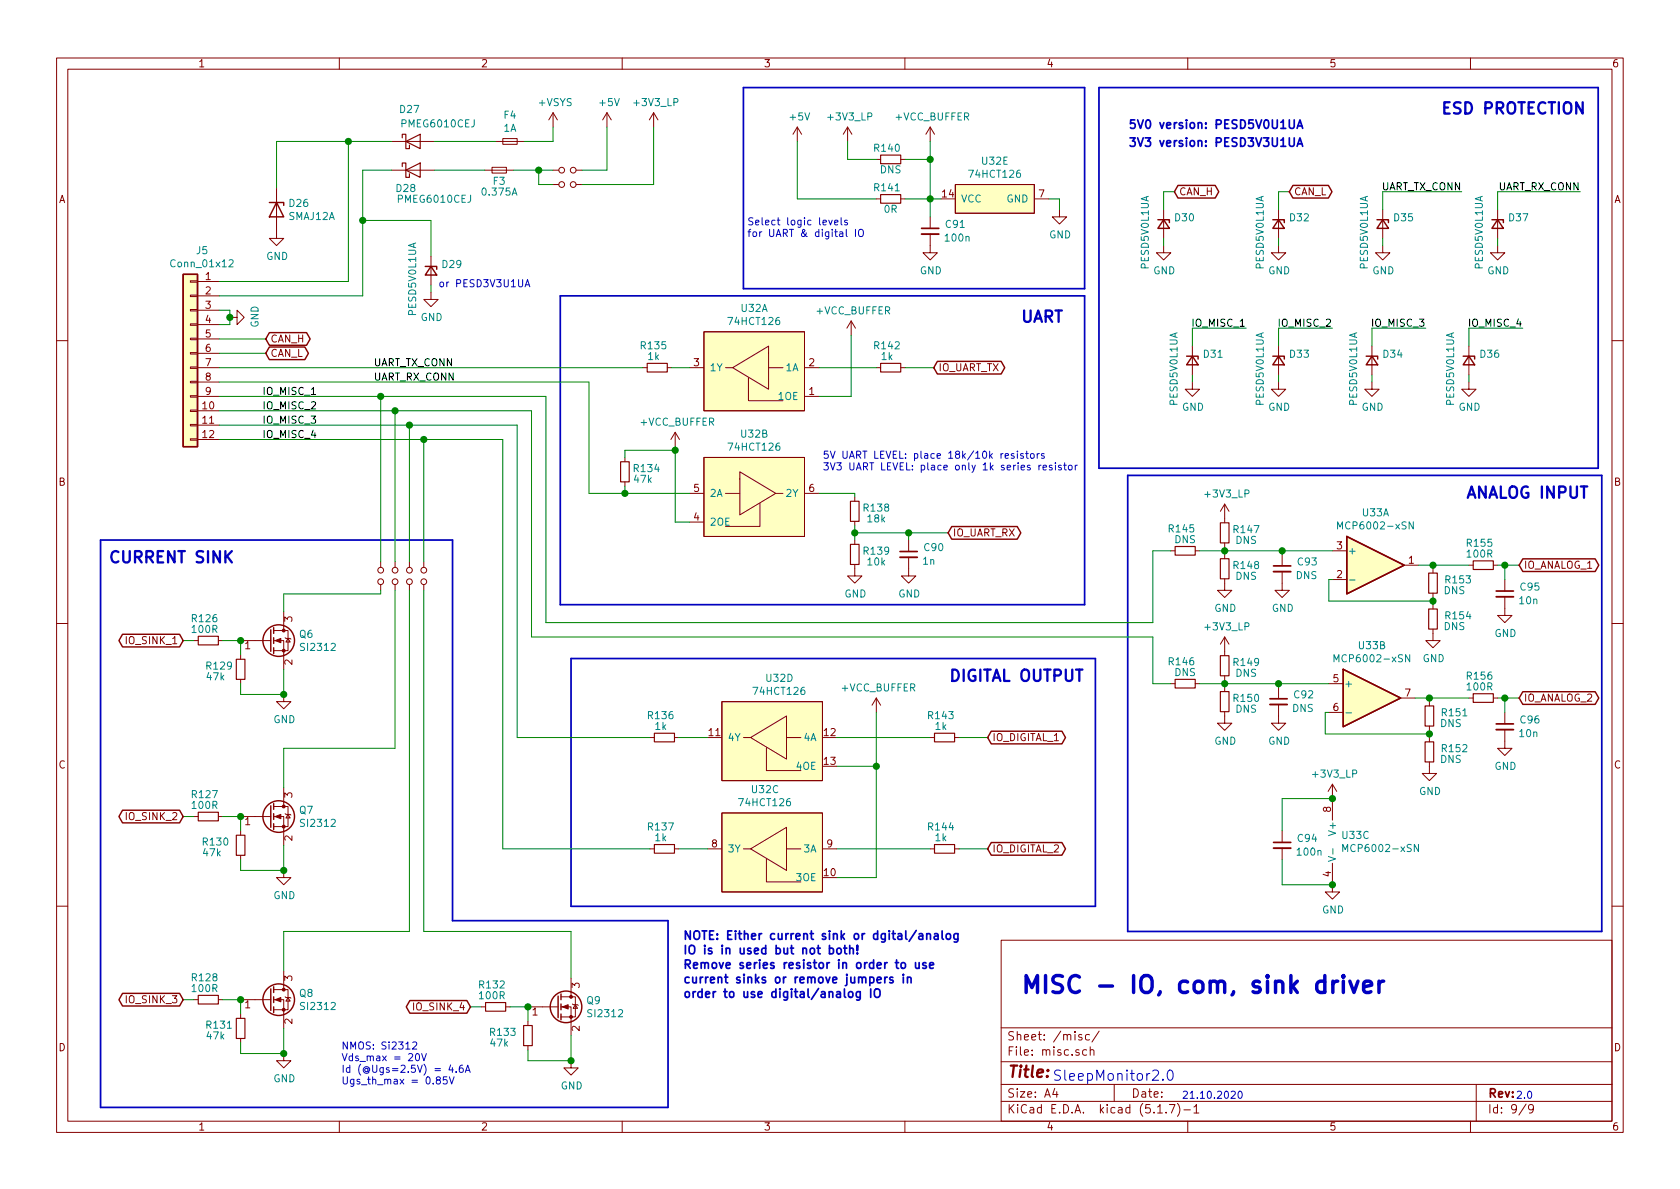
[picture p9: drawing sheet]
<svg xmlns="http://www.w3.org/2000/svg" width="297mm" height="210mm" viewBox="0 0 297 210" stroke-linecap="round" stroke-linejoin="round" font-family="sans-serif">
<g fill="none" stroke="#840000" stroke-width=".18">
<path d="M10 10.3h277v189.9h-277zM12 12.2h273v186.1h-273zM60 10.3v1.9M97.8 19.9l-.8 1.3M97.8 19.9v2.6M97.8 19.9l.8 1.3M107.3 19.9l-.7 1.3M107.3 19.9v2.6M107.3 19.9l.8 1.3M110 10.3v1.9M115.6 19.9l-.8 1.3M115.6 19.9v2.6"/>
<path d="M115.6 19.9l.7 1.3M160 10.3v1.9M210 10.3v1.9M260 10.3v1.9M48.9 33.3v8.9h1.3l-1.3 1.2-1.3-1.2h1.3M69.2 30.1h7.6M69.2 25h7.6M85.7 30.1h5.1M87 29.6h2.5v1h-2.5zM87.6 25h5.1M88.9 24.5h2.5v1h-2.5zM97.8 30.1h1"/>
<path d="M97.8 32.6h1M101.9 30.1h1M101.9 32.6h1M141 22.5l-.8 1.2M141 22.5v2.5M141 22.5l.7 1.2M149.9 22.5l-.8 1.2M149.9 22.5v2.5M149.9 22.5l.7 1.2M154.9 35.2h.8M154.9 28.2h.8M159.3 35.2h.7"/>
<path d="M159.3 28.2h.7M164.5 22.5l-.8 1.2M164.5 22.5v2.5M164.5 38.3v2.1M164.5 22.5l.7 1.2M168.9 32.6h14v5.1h-14zM182.9 35.2h2.5M187.3 37.1v1.2h1.3l-1.3 1.3-1.2-1.3h1.2M205.7 37.1v5.1M226.1 37.1v5.1M244.5 37.1v5.1M264.8 37.1v5.1"/>
<path d="M33.7 59.8h1.2v.3h-1.2zM33.7 57.3h1.2v.2h-1.2zM33.7 54.7h1.2v.3h-1.2zM33.7 52.2h1.2v.2h-1.2zM33.7 49.7h1.2v.2h-1.2zM34.9 49.8h3.8M34.9 52.3h3.8M34.9 54.9h3.8M34.9 57.4h3.8M34.9 59.9h3.8M40.6 56.1h1.3v-1.2l1.3 1.2-1.3 1.3v-1.3M76.2 51.7v1.3h1.3l-1.3 1.2-1.3-1.2h1.3"/>
<path d="M76.2 45.3v5.1M124.5 58.7h17.7v13.9h-17.7zM150.5 56.8l-.8 1.2M150.5 56.8v2.5M150.5 56.8l.8 1.2M164.5 41.4v3.3h1.2l-1.2 1.3-1.3-1.3h1.3M205.7 43.4v1.3h1.3l-1.3 1.3-1.2-1.3h1.2M226.1 43.4v1.3h1.2l-1.2 1.3-1.3-1.3h1.3M244.5 43.4v1.3h1.2l-1.2 1.3-1.3-1.3h1.3M264.8 43.4v1.3h1.3l-1.3 1.3-1.3-1.3h1.3M10 60.2h2M33.7 67.4h1.2v.3h-1.2z"/>
<path d="M33.7 70h1.2v.2h-1.2zM33.7 72.5h1.2v.3h-1.2zM33.7 75.1h1.2v.2h-1.2zM33.7 77.6h1.2v.2h-1.2zM33.7 64.9h1.2v.2h-1.2zM33.7 62.4h1.2v.2h-1.2zM34.9 65h3.8M34.9 70.1h3.8M34.9 72.6h3.8M34.9 75.2h3.8M34.9 77.7h3.8M34.9 62.5h3.8"/>
<path d="M34.9 67.6h3.8M113.7 65h.7M118 65h.7M119.4 76.4l-.8 1.3M119.4 76.4v2.6M119.4 76.4l.7 1.3M121.9 65h2.5M128.3 65h1.2M129.5 65l6.4-3.8v7.6zM132.3 66.8v4.1h6.1M135.9 65h2.5M142.3 65h2.5"/>
<path d="M142.3 70.1h2.5M154.9 65h.8M159.3 65h.7M210.8 67.6v1.2h1.3l-1.3 1.3-1.3-1.3h1.3M210.8 61.2v5.1M226.1 67.6v1.2h1.2l-1.2 1.3-1.3-1.3h1.3M226.1 61.2v5.1M242.6 67.6v1.2h1.2l-1.2 1.3-1.3-1.3h1.3M242.6 61.2v5.1M259.7 67.6v1.2h1.3l-1.3 1.3-1.3-1.3h1.3M259.7 61.2v5.1M285 60.2h2"/>
<path d="M67.3 99.3v1M69.8 99.3v1M72.4 99.3v1M74.9 99.3v1M110.5 80.9v.8M110.5 85.2v.8M121.9 87.2h2.5M121.9 92.3h2.5M124.5 80.9h17.7v14h-17.7zM128.3 87.2h2.5M130.8 83.4l6.4 3.8-6.4 3.9zM134.4 89v4.1h-6.1"/>
<path d="M137.2 87.2h1.2M142.3 87.2h2.5M151.1 99.8v2h1.3l-1.3 1.3-1.2-1.3h1.2M151.1 87.9v.7M151.1 92.2v.8M151.1 95.5v.8M160.7 98.5v3.3h1.2l-1.2 1.3-1.3-1.3h1.3M160.7 95.5v2M207 97.4h.8M211.3 97.4h.8M216.5 89.1v3.4M216.5 96v.8"/>
<path d="M216.5 98v.8M216.5 89.1l-.7 1.3M216.5 89.1l.8 1.3M226.7 98v2.1M235.6 97.4h2.5M248.3 99.9h2.5M259.7 99.9h.8M264 99.9h.8M10 110.3h2M34.3 113.3h.8M38.6 113.3h.8M42.5 113.3h5.4"/>
<path d="M42.5 115.8v.8M48.4 113.3h1.8v5.1M48.4 111.5h2.5v3.6h-2.5M50.2 108.2v3.3M50.4 112.8l.1 .1h.8l.1 .1M50.9 112.9l.4 .6h-.8zM67.3 103.4v1M69.8 103.4v1M72.4 103.4v1M74.9 103.4v1M216.5 102.4v2h1.3l-1.3 1.3-1.2-1.3h1.2M216.5 112.6v3.3"/>
<path d="M216.5 119.5v.8M216.5 112.6l-.7 1.3M216.5 112.6l.8 1.3M226.7 101.1v3.3h1.3l-1.3 1.3-1.3-1.3h1.3M235.6 102.5h2.5M253.4 111.2v2.1h1.2l-1.2 1.2-1.3-1.2h1.3M253.4 100.6v.7M253.4 104.9v.8M253.4 106.9v.8M266.1 105.5v3.3h1.2l-1.2 1.3-1.3-1.3h1.3M266.1 102.5v2M285 110.3h2"/>
<path d="M42.5 120.1v.8M50.2 122.8v1.3h1.2l-1.2 1.2-1.3-1.2h1.3M50.2 139.3v3.3M114.9 130.4h.8M119.3 130.4h.7M127.6 124.1h17.8v13.9h-17.8zM131.4 130.4h1.3M132.7 130.4l6.4-3.8v7.6zM135.5 132.2v4.1h6.1M139.1 130.4h2.5M154.9 123.4l-.7 1.3M154.9 123.4v2.6"/>
<path d="M154.9 123.4l.8 1.3M164.5 130.4h.7M168.8 130.4h.7M207 120.9h.8M211.3 120.9h.8M216.5 125.9v2h1.3l-1.3 1.3-1.2-1.3h1.2M216.5 121.5v.8M226.1 124.6v3.3h1.2l-1.2 1.3-1.3-1.3h1.3M226.1 121.5v2.1M234.9 120.9h2.6M234.9 126h2.6M235.6 138.7l-.8 1.2"/>
<path d="M235.6 138.7v6.3M235.6 138.7l.7 1.2M247.6 123.4h2.6M252.7 134.7v2.1h1.3l-1.3 1.2-1.2-1.2h1.2M252.7 124.1v.7M252.7 128.4v.8M252.7 130.4v.8M259.7 123.4h.8M264 123.4h.8M266.1 129v3.3h1.2l-1.2 1.3-1.3-1.3h1.3M266.1 126v2M34.3 144.4h.8"/>
<path d="M38.6 144.4h.8M42.5 146.9v.8M42.5 151.3v.7M42.5 144.4h5.4M48.4 144.4h1.8v5.1M48.4 142.6h2.5v3.6h-2.5M50.2 153.9v1.3h1.2l-1.2 1.3-1.3-1.3h1.3M50.4 143.9l.1 .1h.8l.1 .1M50.9 144l.4 .6h-.8zM114.9 150.1h.8M119.3 150.1h.7M125.1 150.1h2.5"/>
<path d="M127.6 143.8h17.8v13.9h-17.8zM131.4 150.1h1.3M132.7 150.1l6.4-3.8v7.6zM135.5 151.9v4.1h6.1M139.1 150.1h2.5M145.5 150.1h2.5M164.5 150.1h.7M168.8 150.1h.7M226.7 146.9v2.1M226.7 150v2M235.6 152.6v5.1h1.3l-1.3 1.3-1.3-1.3h1.3M10 160.2h2"/>
<path d="M34.3 176.8h.8M38.6 176.8h.8M42.5 179.3v.8M42.5 176.8h5.4M48.4 176.8h1.8v5.1M48.4 175h2.5v3.6h-2.5M50.2 171.7v3.3M50.4 176.3l.1 .1h.8l.1 .1M50.9 176.4l.4 .6h-.8zM85.1 178h.8M89.4 178h.8M93.3 178h5.4"/>
<path d="M99.2 178h1.8v5.1M99.2 176.3h2.5v3.5h-2.5M101 173v3.3M101.2 177.5l.1 .2h.8l.1 .1M101.7 177.7l.4 .6h-.8zM177 166.3h108v32h-108zM285 160.2h2M42.5 183.6v.8M50.2 186.3v1.3h1.2l-1.2 1.2-1.3-1.2h1.3M60 198.3v1.9M93.3 180.6v.8M93.3 184.9v.8"/>
<path d="M101 187.6v1.2h1.2l-1.2 1.3-1.3-1.3h1.3M110 198.3v1.9M160 198.3v1.9M177 194.8h108M177 191.8h108M177 187.8h108M177 181.8h108M186.5 192.5l-.4 1h1M186.8 193v1M191.3 183l-.4-.1-.2 .2 .1 .3 .5 .1v.3h-.6M192.1 185.7l-.4-.1-.3 .3 .1 .6 .2 .1 .4-.1M192.6 183l-.4-.1-.3 .3 .1 .6 .2 .1 .4-.1"/>
<path d="M192.8 185.7a.37 .37 0 0 1 .6 .1v.8M192.8 185.1v1.5M194.3 182.3l-1.2 2M197 191.8v3M204.7 196.8h.8M206.2 196.7v.1M206.8 195.3h.9l-.6 1.5M208.2 195.1a1.71 1.71 0 0 1 0 2.3M209.3 196.3h1.2M210 198.3v1.9M211.1 195.8l.4-.5v1.5M211.1 196.8h.9"/>
<path d="M260 198.3v1.9M261 191.8v6.5M269.8 195.2l-1.2 2M271.1 196l-.3 .3-.4-.1-.1-.2v-.4l.1-.2 .4-.1 .2 .2a1.19 1.19 0 0 1-.2 1.2l-.4 .1"/>
<circle cx="99.3" cy="32.6" r=".51"/>
<circle cx="99.3" cy="30.1" r=".51"/>
<circle cx="101.3" cy="32.6" r=".51"/>
<circle cx="101.3" cy="30.1" r=".51"/>
<circle cx="67.3" cy="100.8" r=".51"/>
<circle cx="67.3" cy="102.9" r=".51"/>
<circle cx="69.9" cy="100.8" r=".51"/>
<circle cx="69.9" cy="102.9" r=".51"/>
<circle cx="72.4" cy="102.9" r=".51"/>
<circle cx="72.4" cy="100.8" r=".51"/>
<circle cx="74.9" cy="100.8" r=".51"/>
<circle cx="74.9" cy="102.9" r=".51"/>
</g>
<g fill="none" stroke="#840000" stroke-width=".2">
<path d="M71.1 29.5v-.7h.7v2.6h.6v-.7M71.1 24.4v-.7h.7v2.6h.6v-.7M71.8 30.1l2.5-1.3v2.6zM71.8 25l2.5-1.3v2.6zM155.7 27.4h3.6v1.6h-3.6zM155.7 34.4h3.6v1.5h-3.6zM114.4 64.3h3.6v1.5h-3.6zM155.7 64.3h3.6v1.5h-3.6zM109.7 81.7h1.6v3.5h-1.6zM150.4 88.6h1.5v3.6h-1.5zM150.4 96.3h1.5v3.5h-1.5zM207.8 96.6h3.5v1.6h-3.5z"/>
<path d="M215.8 98.8h1.5v3.6h-1.5zM215.8 92.5h1.5v3.5h-1.5zM260.5 99.2h3.5v1.5h-3.5zM35.1 112.5h3.5v1.5h-3.5zM41.8 116.6h1.5v3.5h-1.5zM215.8 115.9h1.5v3.6h-1.5zM252.6 107.7h1.5v3.5h-1.5zM252.6 101.3h1.5v3.6h-1.5zM115.7 129.7h3.6v1.5h-3.6zM165.2 129.7h3.6v1.5h-3.6zM207.8 120.1h3.5v1.6h-3.5zM215.8 122.3h1.5v3.6h-1.5z"/>
<path d="M252 124.8h1.5v3.6h-1.5zM252 131.2h1.5v3.5h-1.5zM260.5 122.7h3.5v1.5h-3.5zM35.1 143.6h3.5v1.6h-3.5zM41.8 147.7h1.5v3.6h-1.5zM115.7 149.3h3.6v1.6h-3.6zM165.2 149.3h3.6v1.6h-3.6zM35.1 176h3.5v1.5h-3.5zM85.9 177.3h3.5v1.5h-3.5zM41.8 180.1h1.5v3.5h-1.5zM92.6 181.4h1.5v3.5h-1.5z"/>
</g>
<path d="M162.9 41.4h3.1M159.1 98.5h3.1M225.2 101.1h3M264.5 105.5h3.1M224.5 124.6h3.1M264.5 129h3.1M225.2 150h3" fill="none" stroke="#840000" stroke-width=".33"/>
<path d="M162.9 40.4h3.1M159.1 97.5h3.1M225.2 100.1h3M264.5 104.5h3.1M224.5 123.6h3.1M264.5 128h3.1M225.2 149h3" fill="none" stroke="#840000" stroke-width=".3"/>
<g fill="none" stroke="#840000" stroke-width=".25">
<path d="M47.6 35.8h2.6v.5M48.9 35.8l1.3 2.5h-2.6zM204.7 38.9h2.1v.5M205.7 38.9l1.1 1.5h-2.1zM208.3 32.8h6.6l.6 1.1-.6 1.1h-6.6l-.7-1.1zM225 38.9h2.1v.5M226.1 38.9l1 1.5h-2.1zM228.6 32.8h6.3l.6 1.1-.6 1.1h-6.3l-.6-1.1zM243.5 38.9h2v.5M244.5 38.9l1 1.5h-2zM263.8 38.9h2v.5M264.8 38.9l1 1.5h-2z"/>
<path d="M32.4 48.5h2.5v30.5h-2.5zM47.6 58.8h6.6l.6 1.1-.6 1.2h-6.6l-.6-1.2zM75.2 47.1h2v.5M76.2 47.1l1 1.5h-2zM47.6 61.4h6.3l.6 1.1-.6 1.1h-6.3l-.6-1.1zM165.7 63.9h11.3l.6 1.1-.6 1.1h-11.3l-.6-1.1zM209.8 63h2v.5M210.8 63l1 1.5h-2zM225 63h2.1v.5M226.1 63l1 1.5h-2.1zM241.6 63h2v.5M242.6 63l1 1.5h-2z"/>
<path d="M258.7 63h2v.5M259.7 63l1 1.5h-2zM168.3 93.1h11.6l.6 1.1-.6 1.1h-11.6l-.7-1.1zM238.1 94.9l10.2 5-10.2 5.1zM269.2 98.8h12.8l.7 1.1-.7 1.2h-12.8l-.6-1.2zM21.7 112.2h10l.7 1.1-.7 1.1h-10l-.7-1.1zM47.9 111.4v3.8M48.4 111v1M48.4 112.8v1M48.4 114.5v1.1M237.5 118.4l10.1 5-10.1 5.1zM175.3 129.3h12.5l.6 1.1-.6 1.1h-12.5l-.7-1.1z"/>
<path d="M269.2 122.3h12.8l.7 1.1-.7 1.2h-12.8l-.6-1.2zM21.7 143.3h10l.7 1.1-.7 1.1h-10l-.7-1.1zM47.9 142.5v3.8M48.4 142.1v1M48.4 143.9v1M48.4 145.7v1M175.3 149h12.5l.6 1.1-.6 1.1h-12.5l-.7-1.1zM21.7 175.7h10l.7 1.1-.7 1.1h-10l-.7-1.1zM47.9 174.9v3.8M48.4 174.5v1M48.4 176.3v1M48.4 178v1.1"/>
<path d="M72.5 176.9h10l.7 1.1-.7 1.2h-10l-.7-1.2zM98.7 176.1v3.9M99.2 175.8v1M99.2 177.5v1.1M99.2 179.3v1"/>
<circle cx="49.3" cy="113.3" r="2.79"/>
<circle cx="49.3" cy="144.4" r="2.79"/>
<circle cx="49.3" cy="176.8" r="2.79"/>
<circle cx="100.1" cy="178" r="2.79"/>
</g>
<g fill="#ffffc2" stroke="#ffffc2" stroke-width=".18">
<path d="M124.5 80.9h17.7v14h-17.7z"/>
<path d="M124.5 58.7h17.7v13.9h-17.7z"/>
<path d="M127.6 124.1h17.8v13.9h-17.8z"/>
<path d="M127.6 143.8h17.8v13.9h-17.8z"/>
<path d="M168.9 32.6h14v5.1h-14z"/>
<path d="M238.1 94.9l10.2 5-10.2 5.1z"/>
<path d="M237.5 118.4l10.1 5-10.1 5.1z"/>
<path d="M32.4 48.5h2.5v30.5h-2.5z"/>
</g>
<path d="M40.5 46l.5-.1 .2 .4v.2l-.8 .7h.8M236.5 93.5v-1.2l.4 .9 .5-.9v1.2M249.9 92.3v1.2l-.8-1.2v1.2M235.9 117v-1.2l.4 .9 .4-.9v1.2M238.6 102.6h1M249.3 115.8v1.2l-.8-1.2v1.2M238 126.1h1M234.9 151.5l1.2 .4-1.2 .4M235.7 150.1v.9M237.4 150.6v-1.3l.4 .9 .5-.9v1.3M250.8 149.3v1.3l-.7-1.3v1.3" fill="none" stroke="#008484" stroke-width=".18"/>
<g fill="#840000" stroke="#840000" stroke-width=".18">
<path d="M48.6 113.3l1.1-.4v.8z"/>
<path d="M99.4 178l1.1-.3v.7z"/>
<path d="M48.6 144.4l1.1-.4v.8z"/>
<path d="M48.6 176.8l1.1-.4v.8z"/>
<circle cx="50.2" cy="115.1" r=".25"/>
<circle cx="50.2" cy="111.5" r=".25"/>
<circle cx="101" cy="179.8" r=".25"/>
<circle cx="101" cy="176.3" r=".25"/>
<circle cx="50.2" cy="146.2" r=".25"/>
<circle cx="50.2" cy="142.6" r=".25"/>
<circle cx="50.2" cy="178.6" r=".25"/>
<circle cx="50.2" cy="175" r=".25"/>
</g>
<g fill="none" stroke="#0000c2" stroke-width=".3">
<path d="M131.4 15.5h60.4v35.5h-60.4zM194.3 15.5h88.3v67.3h-88.3zM228 21.2v1.3a.48 .48 0 0 0 .7 .1l.1-.2v-1.2M228 24.4v1.3a.48 .48 0 0 0 .7 .1l.1-.2v-1.2M229.3 22.7l.5-1.5 .5 1.5M229.3 25.9l.5-1.5 .5 1.5M229.5 22.3h.7M229.5 25.4h.7M99.1 52.3h92.7v54.6h-92.7zM17.8 95.5h62.2v67.3h38.1v33h-100.3zM199.4 84.1h83.8v80.6h-83.8zM101 116.5h92.7v43.8h-92.7z"/>
<path d="M146.7 167.7a.48 .48 0 0 1 .6 .1v.7a.48 .48 0 0 1-.6 .1M148 167.8l.5-.1 .2 .3v.4l-.2 .3-.5-.2zM149.2 167.7h.5M149.4 167.2v1.2l.3 .3M150.1 175.5l.2-.1h.4l.1 .3-.1 .6-.4 .1-.2-.2zM150.2 167.8l.2-.1h.4l.1 1M150.2 167.2v1.5M151.6 168.5v.2M151.6 167.2v.9M152.1 175.4v1.2l-.3 .3-.3-.1M152.1 175.4h-.4l-.3 .3 .1 .6h.6M153.9 174.9v1.5"/>
<path d="M154.7 175.1a.52 .52 0 0 1 .5-.2 .52 .52 0 0 1 .4 .5v.5a.51 .51 0 0 1-.5 .5 .51 .51 0 0 1-.5-.5zM156.4 172.8v1M156.9 172.8l-.3 .1-.2 .2M157.9 172.9l-.4-.1-.2 .2 .1 .2 .5 .2v.3h-.6M159.4 170.4l.2-.2 .4 .2 .1 .5-.2 .3h-.3l-.2-.1zM159.7 172.3v.1M159.7 172.8v1M160.5 172.9a.36 .36 0 0 1 .6 .1v.8M160.5 172.8v1M161.9 170.2l.1 1h.3l.2-.1M162.5 165.2h.6v.9M162.5 170.2v1"/>
<path d="M163.1 165.4l-.4 .1a.3 .3 0 0 0-.3 .3 .3 .3 0 0 0 .3 .3l.4-.1M163.7 170.3a.36 .36 0 0 0-.6 .2l.1 .2 .6 .2-.2 .3h-.5M163.9 165.2a.36 .36 0 0 1 .6 .1v.8M163.9 165.1v1M164.4 170.7l.7-.1-.1-.3-.4-.1-.2 .3v.7h.6M165.2 165.2h.6l.1 .9M165.9 165.4l-.5 .1a.31 .31 0 0 0-.3 .3 .31 .31 0 0 0 .3 .3l.5-.1M166.6 164.6v1.3l.2 .2M167.4 165.2l.2-.1 .3 .1 .2 .2-.2 .6-.3 .1-.2-.1zM169.4 165.1v1.2l-.3 .3-.4-.1M169.4 165.2a.48 .48 0 0 0-.7 0v.8a.48 .48 0 0 0 .7 0"/>
</g>
<g fill="none" stroke="#008400" stroke-width=".18">
<path d="M61.6 25v24.8h-22.9M64.1 39h12.1v6.3M69.2 30.1h-5.1v22.2h-25.4M69.2 25h-20.3v8.3M76.8 30.1h8.9M76.8 25h10.8M90.8 30.1h7M95.2 30.1v2.5h2.6M97.8 22.5v2.5h-5.1M107.3 22.5v7.6h-4.4M115.6 22.5v10.1h-12.7M141 25v10.2h13.9"/>
<path d="M149.9 25v3.2h5M160 35.2h6.4M160 28.2h4.5M164.5 25v13.3M185.4 35.2h1.9v1.9M207.6 33.9h-1.9v3.2M228 33.9h-1.9v3.2M258.4 33.9h-13.9v3.2M279.4 33.9h-14.6v3.2M38.7 54.9h1.9v2.5h-1.9M38.7 59.9h8.3M76.2 50.4v1.3"/>
<path d="M150.5 59.3v10.8h-5.7M205.7 42.2v1.2M220.3 58h-9.5v3.2M226.1 42.2v1.2M235.6 58h-9.5v3.2M244.5 42.2v1.2M252.1 58h-9.5v3.2M264.8 42.2v1.2M269.2 58h-9.5v3.2M38.7 70.1h57.8v40h107.3v-12.7h3.2M38.7 72.6h55.3v40h109.8v8.3h3.2M38.7 67.6h65.4v19.6h17.8"/>
<path d="M38.7 75.2h52.7v55.2h23.5M38.7 77.7h50.2v72.4h26M38.7 65h75M38.7 62.5h8.3M67.3 70.1v29.2M69.8 72.6v26.7M72.4 75.2v24.1M74.9 77.7v21.6M118.7 65h3.2M119.4 79.6h-8.9v1.3M119.4 79v13.3h2.5M144.8 65h10.1"/>
<path d="M160 65h5.1M210.8 66.3v1.3M226.1 66.3v1.3M242.6 66.3v1.3M259.7 66.3v1.3M110.5 86v1.2M144.8 87.2h6.3v.7M151.1 94.2h16.5M151.1 93v2.5M160.7 94.2v1.3M212.1 97.4h23.5M216.5 96.8v1.2"/>
<path d="M226.7 97.4v.6M250.8 99.9h8.9M253.4 99.9v.7M264.8 99.9h3.8M266.1 99.9v2.6M32.4 113.3h1.9M39.4 113.3h3.1v2.5M50.2 118.4v4.4h-7.7v-1.9M67.3 104.4v.6h-17.1v3.2M69.8 104.4v27.9h-19.6v7M72.4 104.4v60.3h-22.2v7M74.9 104.4v60.3h26.1v8.3"/>
<path d="M235.6 102.5h-.7v3.8h18.5M253.4 105.7v1.2M120 130.4h5.1M148 135.5h6.9M148 130.4h16.5M154.9 126v29.2h-6.9M169.5 130.4h5.1M212.1 120.9h22.8M216.5 120.3v1.2M226.1 120.9v.6M234.9 126h-.6v3.8h18.4M250.2 123.4h9.5"/>
<path d="M252.7 123.4v.7M252.7 129.2v1.2M264.8 123.4h3.8M266.1 123.4v2.6M32.4 144.4h1.9M39.4 144.4h3.1v2.5M50.2 149.5v4.4h-7.7v-1.9M120 150.1h5.1M148 150.1h16.5M169.5 150.1h5.1M226.7 152v4.5h8.9M235.6 141.2h-8.9v5.7"/>
<path d="M32.4 176.8h1.9M39.4 176.8h3.1v2.5M83.2 178h1.9M90.2 178h3.1v2.6M50.2 181.9v4.4h-7.7v-1.9M101 183.1v4.5h-7.7v-1.9"/>
</g>
<g fill="none" stroke="#0000c2" stroke-width=".18">
<path d="M146.5 38.9l.3 .9 .3-.9M147.6 39.3l.6-.1-.1-.2-.3-.1-.2 .2v.6h.5M148.7 38.5v1.1l.2 .2M149.8 39l-.3-.1-.2 .2 .1 .2 .4 .1v.3h-.5M92.8 50.7l.5-1.3 .4 1.3M93 50.4h.5M149.6 40.6v1.1l.2 .1M151.3 40.6v1.2M151.9 40.7l.2-.1a.45 .45 0 0 1 .6 .4v.4l-.2 .4h-.5a1 1 0 0 1-.1-1.1zM179.9 79.8v.1M181.5 79.8v1.1l.3 .1M179.3 80.3l-.3-.1-.2 .2 .1 .2 .4 .1v.3h-.5"/>
<path d="M179.9 80.2v.8M180.9 80.3l-.3-.1-.2 .2 .1 .2 .4 .1v.3h-.5M181.3 80.2h.5M182.2 80.3l.2-.1 .4 .1 .1 .5-.2 .2h-.3l-.2-.1zM183.4 80.2v.8M183.7 82.3v.8M183.8 80.2l-.4 .2M184.1 82.3l-.4 .2M184.4 82.7l.6-.1v-.3h-.4l-.2 .1 .1 .7h.5M184.6 80.3l-.3-.1-.2 .2 .1 .2 .4 .1v.3h-.5M186 82.3h-.3l-.2 .1 .1 .2 .4 .1v.4h-.5M186.6 81.8v.2"/>
<path d="M186.6 82.3v.8M187.6 82.3h-.3l-.2 .1 .1 .2 .4 .1v.4h-.5M188.1 82.3h.4M188.2 81.8v1.1l.3 .2M189 82.4l.2-.1 .3 .1 .1 .5-.2 .2h-.2l-.2-.1zM190.1 82.3v.8M190.5 82.3h-.3l-.1 .2M73 184.4l.5-.2 .2 .4-.1 .2-.7 .7h.8M73.6 186.4l.2-.1a.69 .69 0 0 1 .4 .6 .69 .69 0 0 1-.4 .7l-.3-.3v-.2zM74.5 186.3l.5 1.3 .4-1.3M77.4 191l-.2-.2v-.3l.4-.1 .3 .3-.1 .1-.5 .2-.2 .2 .1 .4 .2 .1 .3-.1 .2-.1v-.3l-.3-.2M79 190.4h-.6v.6l.1-.1 .5 .1v.6l-.2 .1-.4-.1"/>
<path d="M79.5 190.4l.4 1.3 .4-1.3M79.7 188.3l-.3 .9h.8M80 188.8v.8M80.6 189.5v.1M81.8 188.4h-.4a.87 .87 0 0 0 0 1.2l.5-.1v-.5l-.5-.2-.2 .3M82.3 189.6l.4-1.2 .4 1.2M82.4 189.3h.6M205.6 190.8v.2M206.6 189.4a.44 .44 0 0 1 .4-.2 .44 .44 0 0 1 .3 .4 1.02 1.02 0 0 1-.3 1.4h-.3a1.34 1.34 0 0 1-.1-1.6zM217.7 193.1l.5-.1 .2 .1v.2v.2l-.8 .7h.8M219 193.1l.2-.1a.67 .67 0 0 1 .5 .6 .67 .67 0 0 1-.5 .6l-.3-.2v-.3z"/>
</g>
<path d="M235.7 173.5v2M236.5 173.5a.82 .82 0 0 0-.8 .6M237.5 172.5l-.1 .2 .1 .1 .2-.1-.2-.2v.3M237.5 173.5v2M238.7 173.5l.7 2 .7-2M241.1 174.5l1.4-.3-.1-.5-.3-.2h-.6l-.3 .2-.1 .2v1.2l.1 .3 .3 .1h.6l.3-.1M243.8 173.5v2M244.7 173.5a.77 .77 0 0 0-.9 .6" fill="none" stroke="#0000c2" stroke-width=".61"/>
<g fill="#008400" stroke="#008400" stroke-width=".25">
<circle cx="64.1" cy="39" r=".51"/>
<circle cx="42.5" cy="113.3" r=".51"/>
<circle cx="160.7" cy="94.2" r=".51"/>
<circle cx="164.5" cy="28.2" r=".51"/>
<circle cx="164.5" cy="35.2" r=".51"/>
<circle cx="252.7" cy="123.4" r=".51"/>
<circle cx="252.7" cy="129.8" r=".51"/>
<circle cx="216.5" cy="120.9" r=".51"/>
<circle cx="226.1" cy="120.9" r=".51"/>
<circle cx="253.4" cy="99.9" r=".51"/>
<circle cx="253.4" cy="106.3" r=".51"/>
<circle cx="61.6" cy="25" r=".51"/>
<circle cx="151.1" cy="94.2" r=".51"/>
<circle cx="40.6" cy="56.1" r=".51"/>
<circle cx="50.2" cy="122.8" r=".51"/>
<circle cx="266.1" cy="123.4" r=".51"/>
<circle cx="266.1" cy="99.9" r=".51"/>
<circle cx="235.6" cy="141.2" r=".51"/>
<circle cx="95.3" cy="30.1" r=".51"/>
<circle cx="235.6" cy="156.5" r=".51"/>
<circle cx="226.7" cy="97.4" r=".51"/>
<circle cx="216.5" cy="97.4" r=".51"/>
<circle cx="110.5" cy="87.2" r=".51"/>
<circle cx="119.4" cy="79.6" r=".51"/>
<circle cx="67.3" cy="70.1" r=".51"/>
<circle cx="74.9" cy="77.7" r=".51"/>
<circle cx="72.4" cy="75.2" r=".51"/>
<circle cx="69.9" cy="72.6" r=".51"/>
<circle cx="101" cy="187.6" r=".51"/>
<circle cx="93.3" cy="178" r=".51"/>
<circle cx="50.2" cy="186.3" r=".51"/>
<circle cx="42.5" cy="176.8" r=".51"/>
<circle cx="50.2" cy="153.9" r=".51"/>
<circle cx="42.5" cy="144.4" r=".51"/>
<circle cx="154.9" cy="135.5" r=".51"/>
</g>
<text font-size="4.2" fill="#0000c2" x="180.3" y="175.7">MISC - IO, com, sink driver</text>
<g font-size="2.8" fill="#0000c2">
<text x="254.6" y="20.2">ESD PROTECTION</text>
<text x="180.3" y="57">UART</text>
<text x="259.1" y="88.1">ANALOG INPUT</text>
<text x="19" y="99.6">CURRENT SINK</text>
<text x="167.6" y="120.5">DIGITAL OUTPUT</text>
<text x="178" y="190.5">Title: SleepMonitor2.0</text>
</g>
<g font-size="2.1" fill="#0000c2">
<text x="199.4" y="22.8">5V0 version: PESD5V0U1UA</text>
<text x="199.4" y="26">3V3 version: PESD3V3U1UA</text>
<text x="120.6" y="166.2">NOTE: Either current sink or dgital/analog</text>
<text x="120.6" y="168.8">IO is in used but not both!</text>
<text x="120.6" y="171.3">Remove series resistor in order to use</text>
<text x="120.6" y="173.9">current sinks or remove jumpers in</text>
<text x="120.6" y="176.4">order to use digital/analog IO</text>
</g>
<g font-size="2.1" fill="#840000">
<text x="178" y="184">Sheet: /misc/</text>
<text x="178" y="186.7">File: misc.sch</text>
<text x="178" y="196.9">KiCad E.D.A. kicad (5.1.7)-1</text>
<text x="178" y="194.1">Size: A4</text>
<text x="200" y="194.1">Date:</text>
<text x="263" y="194.1">Rev:</text>
<text x="263" y="196.9">Id: 9/9</text>
</g>
<g font-size="1.8" fill="#840000">
<text x="35" y="11.9">1</text>
<text x="85" y="11.9">2</text>
<text x="135" y="11.9">3</text>
<text x="185" y="11.9">4</text>
<text x="235" y="11.9">5</text>
<text x="285" y="11.9">6</text>
<text x="10.4" y="35.9">A</text>
<text x="166.6" y="34.9">14</text>
<text x="183.7" y="34.9">7</text>
<text x="208.4" y="34.5">CAN_H</text>
<text x="228.8" y="34.5">CAN_L</text>
<text x="285.4" y="35.9">A</text>
<text x="36.3" y="49.5">1</text>
<text x="36.3" y="52.1">2</text>
<text x="36.3" y="54.6">3</text>
<text x="36.3" y="57.1">4</text>
<text x="36.3" y="59.7">5</text>
<text x="36.3" y="62.2">6</text>
<text x="36.3" y="64.8">7</text>
<text x="47.8" y="60.6">CAN_H</text>
<text x="47.8" y="63.1">CAN_L</text>
<text x="122.7" y="64.8">3</text>
<text x="143.1" y="64.8">2</text>
<text x="165.9" y="65.7">IO_UART_TX</text>
<text x="36.3" y="67.3">8</text>
<text x="36.3" y="69.8">9</text>
<text x="143.1" y="69.8">1</text>
<text x="35.9" y="72.4">10</text>
<text x="35.9" y="74.9">11</text>
<text x="35.9" y="77.5">12</text>
<text x="10.4" y="85.9">B</text>
<text x="122.7" y="87">5</text>
<text x="143.1" y="87">6</text>
<text x="285.4" y="85.9">B</text>
<text x="122.7" y="92.1">4</text>
<text x="168.4" y="94.9">IO_UART_RX</text>
<text x="236.4" y="97.1">3</text>
<text x="249.1" y="99.7">1</text>
<text x="269.4" y="100.6">IO_ANALOG_1</text>
<text x="236.4" y="102.2">2</text>
<text x="22.6" y="113.9">IO_SINK_1</text>
<text x="51.7" y="110" transform="rotate(-90 51.7 110)">3</text>
<text x="43.3" y="114.8">1</text>
<text x="51.7" y="117.6" transform="rotate(-90 51.7 117.6)">2</text>
<text x="235.7" y="120.6">5</text>
<text x="235.7" y="125.7">6</text>
<text x="248.4" y="123.2">7</text>
<text x="269.4" y="124.1">IO_ANALOG_2</text>
<text x="125.4" y="130.2">11</text>
<text x="145.7" y="130.2">12</text>
<text x="175.4" y="131.1">IO_DIGITAL_1</text>
<text x="10.4" y="135.9">C</text>
<text x="145.7" y="135.2">13</text>
<text x="285.4" y="135.9">C</text>
<text x="51.7" y="141.1" transform="rotate(-90 51.7 141.1)">3</text>
<text x="235.3" y="143.6" transform="rotate(-90 235.3 143.6)">8</text>
<text x="22.6" y="145">IO_SINK_2</text>
<text x="43.3" y="145.9">1</text>
<text x="51.7" y="148.7" transform="rotate(-90 51.7 148.7)">2</text>
<text x="125.9" y="149.9">8</text>
<text x="146.2" y="149.9">9</text>
<text x="145.7" y="154.9">10</text>
<text x="175.4" y="150.7">IO_DIGITAL_2</text>
<text x="235.3" y="155" transform="rotate(-90 235.3 155)">4</text>
<text x="51.7" y="173.5" transform="rotate(-90 51.7 173.5)">3</text>
<text x="22.6" y="177.4">IO_SINK_3</text>
<text x="43.3" y="178.3">1</text>
<text x="73.4" y="178.7">IO_SINK_4</text>
<text x="94.1" y="179.6">1</text>
<text x="102.5" y="174.7" transform="rotate(-90 102.5 174.7)">3</text>
<text x="10.4" y="185.9">D</text>
<text x="51.7" y="181.1" transform="rotate(-90 51.7 181.1)">2</text>
<text x="102.5" y="182.3" transform="rotate(-90 102.5 182.3)">2</text>
<text x="285.4" y="185.9">D</text>
<text x="35" y="199.9">1</text>
<text x="85" y="199.9">2</text>
<text x="135" y="199.9">3</text>
<text x="185" y="199.9">4</text>
<text x="235" y="199.9">5</text>
<text x="285" y="199.9">6</text>
</g>
<g font-size="1.8" fill="#008484">
<text x="70.8" y="20">D27</text>
<text x="71.2" y="22.5">PMEG6010CEJ</text>
<text x="89.1" y="23.3">1A</text>
<text x="89.2" y="21">F4</text>
<text x="95.3" y="18.8">+VSYS</text>
<text x="106.1" y="18.8">+5V</text>
<text x="112.2" y="18.8">+3V3_LP</text>
<text x="139.8" y="21.3">+5V</text>
<text x="146.5" y="21.3">+3V3_LP</text>
<text x="158.4" y="21.3">+VCC_BUFFER</text>
<text x="154.7" y="26.8">R140</text>
<text x="173.7" y="29.1">U32E</text>
<text x="70.1" y="34">D28</text>
<text x="70.6" y="35.9">PMEG6010CEJ</text>
<text x="85.4" y="34.6">0.375A</text>
<text x="87.2" y="32.7">F3</text>
<text x="154.7" y="33.8">R141</text>
<text x="155.6" y="30.7">DNS</text>
<text x="169.9" y="35.8">VCC</text>
<text x="171.6" y="31.4">74HCT126</text>
<text x="178" y="35.8">GND</text>
<text x="51.1" y="38.9">SMAJ12A</text>
<text x="51.2" y="36.6">D26</text>
<text x="156.4" y="37.6">0R</text>
<text x="167.3" y="40.3">C91</text>
<text x="207.8" y="39.1">D30</text>
<text x="228.1" y="39.1">D32</text>
<text x="246.5" y="39.1">D35</text>
<text x="266.9" y="39.1">D37</text>
<text x="30.5" y="47.3">Conn_01x12</text>
<text x="34.8" y="45">J5</text>
<text x="47.1" y="46">GND</text>
<text x="78.3" y="47.4">D29</text>
<text x="167.3" y="42.7">100n</text>
<text x="185.5" y="42.2">GND</text>
<text x="203.1" y="47.4" transform="rotate(-90 203.1 47.4)">PESD5V0L1UA</text>
<text x="223.4" y="47.4" transform="rotate(-90 223.4 47.4)">PESD5V0L1UA</text>
<text x="241.9" y="47.4" transform="rotate(-90 241.9 47.4)">PESD5V0L1UA</text>
<text x="262.2" y="47.4" transform="rotate(-90 262.2 47.4)">PESD5V0L1UA</text>
<text x="162.6" y="48.5">GND</text>
<text x="203.9" y="48.5">GND</text>
<text x="224.2" y="48.5">GND</text>
<text x="242.6" y="48.5">GND</text>
<text x="263" y="48.5">GND</text>
<text x="45.7" y="58" transform="rotate(-90 45.7 58)">GND</text>
<text x="73.6" y="55.7" transform="rotate(-90 73.6 55.7)">PESD5V0L1UA</text>
<text x="74.4" y="56.8">GND</text>
<text x="129.1" y="57.5">74HCT126</text>
<text x="131.1" y="55.2">U32A</text>
<text x="144.4" y="55.6">+VCC_BUFFER</text>
<text x="113.4" y="61.8">R135</text>
<text x="114.6" y="63.7">1k</text>
<text x="125.4" y="65.7">1Y</text>
<text x="139" y="65.7">1A</text>
<text x="154.7" y="61.8">R142</text>
<text x="155.9" y="63.7">1k</text>
<text x="212.9" y="63.3">D31</text>
<text x="228.1" y="63.3">D33</text>
<text x="244.6" y="63.3">D34</text>
<text x="261.8" y="63.3">D36</text>
<text x="137.7" y="70.7">1OE</text>
<text x="208.2" y="71.5" transform="rotate(-90 208.2 71.5)">PESD5V0L1UA</text>
<text x="223.4" y="71.5" transform="rotate(-90 223.4 71.5)">PESD5V0L1UA</text>
<text x="240" y="71.5" transform="rotate(-90 240 71.5)">PESD5V0L1UA</text>
<text x="257.1" y="71.5" transform="rotate(-90 257.1 71.5)">PESD5V0L1UA</text>
<text x="113.3" y="75.3">+VCC_BUFFER</text>
<text x="131.1" y="77.4">U32B</text>
<text x="209" y="72.6">GND</text>
<text x="224.2" y="72.6">GND</text>
<text x="240.7" y="72.6">GND</text>
<text x="257.9" y="72.6">GND</text>
<text x="112.2" y="83.5">R134</text>
<text x="129.1" y="79.7">74HCT126</text>
<text x="112.2" y="85.4">47k</text>
<text x="125.4" y="87.9">2A</text>
<text x="139.1" y="87.9">2Y</text>
<text x="213.2" y="88">+3V3_LP</text>
<text x="125.4" y="93">2OE</text>
<text x="152.8" y="90.5">R138</text>
<text x="153.5" y="92.4">18k</text>
<text x="206.8" y="94.2">R145</text>
<text x="218.2" y="94.3">R147</text>
<text x="237.3" y="93.6">MCP6002-xSN</text>
<text x="240.9" y="91.3">U33A</text>
<text x="152.8" y="98.1">R139</text>
<text x="153.5" y="100">10k</text>
<text x="163.2" y="99.9">1n</text>
<text x="163.5" y="97.5">C90</text>
<text x="207.7" y="96.1">DNS</text>
<text x="218.2" y="100.6">R148</text>
<text x="218.5" y="96.2">DNS</text>
<text x="229.5" y="100">C93</text>
<text x="238.3" y="98">+</text>
<text x="259.5" y="96.7">R155</text>
<text x="259.5" y="98.6">100R</text>
<text x="149.3" y="105.7">GND</text>
<text x="158.8" y="105.7">GND</text>
<text x="218.5" y="102.5">DNS</text>
<text x="229.2" y="102.4">DNS</text>
<text x="255.3" y="105.1">DNS</text>
<text x="255.7" y="103.2">R153</text>
<text x="268.7" y="106.9">10n</text>
<text x="268.9" y="104.4">C95</text>
<text x="34.1" y="110">R126</text>
<text x="34.1" y="111.9">100R</text>
<text x="53" y="112.8">Q6</text>
<text x="213.2" y="111.5">+3V3_LP</text>
<text x="214.7" y="108.2">GND</text>
<text x="224.9" y="108.2">GND</text>
<text x="255.3" y="111.4">DNS</text>
<text x="255.7" y="109.5">R154</text>
<text x="264.2" y="112.6">GND</text>
<text x="36.6" y="118.4">R129</text>
<text x="53.4" y="115.1">SI2312</text>
<text x="206.8" y="117.6">R146</text>
<text x="207.7" y="119.6">DNS</text>
<text x="218.2" y="117.8">R149</text>
<text x="218.5" y="119.7">DNS</text>
<text x="236.6" y="117.1">MCP6002-xSN</text>
<text x="240.3" y="114.8">U33B</text>
<text x="251.5" y="117.1">GND</text>
<text x="36.6" y="120.3">47k</text>
<text x="133.5" y="122.9">74HCT126</text>
<text x="135.5" y="120.6">U32D</text>
<text x="148.9" y="122.3">+VCC_BUFFER</text>
<text x="218.2" y="124.1">R150</text>
<text x="228.5" y="125.9">DNS</text>
<text x="228.9" y="123.5">C92</text>
<text x="237.6" y="121.5">+</text>
<text x="259.5" y="120.2">R156</text>
<text x="259.5" y="122.1">100R</text>
<text x="48.3" y="127.9">GND</text>
<text x="114.7" y="127.2">R136</text>
<text x="115.9" y="129.1">1k</text>
<text x="128.6" y="131.1">4Y</text>
<text x="142.2" y="131.1">4A</text>
<text x="164.2" y="127.2">R143</text>
<text x="165.4" y="129.1">1k</text>
<text x="214.7" y="131.7">GND</text>
<text x="218.5" y="126">DNS</text>
<text x="224.2" y="131.7">GND</text>
<text x="254.7" y="128.6">DNS</text>
<text x="255.1" y="126.7">R151</text>
<text x="268.7" y="130.3">10n</text>
<text x="268.9" y="127.9">C96</text>
<text x="140.9" y="136.1">4OE</text>
<text x="232.3" y="137.5">+3V3_LP</text>
<text x="254.7" y="134.9">DNS</text>
<text x="255.1" y="133">R152</text>
<text x="264.2" y="136.1">GND</text>
<text x="34.1" y="141.1">R127</text>
<text x="34.1" y="143">100R</text>
<text x="53" y="143.9">Q7</text>
<text x="131" y="142.6">74HCT126</text>
<text x="133" y="140.3">U32C</text>
<text x="250.9" y="140.6">GND</text>
<text x="36" y="149.5">R130</text>
<text x="53.4" y="146.2">SI2312</text>
<text x="114.7" y="146.9">R137</text>
<text x="115.9" y="148.8">1k</text>
<text x="164.2" y="146.9">R144</text>
<text x="165.4" y="148.8">1k</text>
<text x="229.5" y="148.9">C94</text>
<text x="236.2" y="147.4" transform="rotate(-90 236.2 147.4)">V+</text>
<text x="237.4" y="148.4">U33C</text>
<text x="36" y="151.4">47k</text>
<text x="128.6" y="150.7">3Y</text>
<text x="140.9" y="155.8">3OE</text>
<text x="142.2" y="150.7">3A</text>
<text x="229.5" y="151.3">100n</text>
<text x="238.2" y="150.7">MCP6002-xSN</text>
<text x="48.3" y="159">GND</text>
<text x="233.8" y="161.5">GND</text>
<text x="34.1" y="173.5">R128</text>
<text x="34.1" y="175.4">100R</text>
<text x="53" y="176.3">Q8</text>
<text x="53.4" y="178.6">SI2312</text>
<text x="84.9" y="174.8">R132</text>
<text x="84.9" y="176.7">100R</text>
<text x="103.8" y="177.6">Q9</text>
<text x="104.2" y="179.9">SI2312</text>
<text x="36.6" y="181.9">R131</text>
<text x="36.6" y="183.8">47k</text>
<text x="86.8" y="183.2">R133</text>
<text x="86.8" y="185.1">47k</text>
<text x="48.3" y="191.4">GND</text>
<text x="99.1" y="192.7">GND</text>
</g>
<g font-size="1.8">
<text x="244.1" y="33.6">UART_TX_CONN</text>
<text x="264.8" y="33.6">UART_RX_CONN</text>
<text x="211.1" y="57.8">IO_MISC_1</text>
<text x="226.3" y="57.8">IO_MISC_2</text>
<text x="242.8" y="57.8">IO_MISC_3</text>
<text x="260" y="57.8">IO_MISC_4</text>
<text x="66" y="64.8">UART_TX_CONN</text>
<text x="46.4" y="69.8">IO_MISC_1</text>
<text x="66" y="67.3">UART_RX_CONN</text>
<text x="46.4" y="72.4">IO_MISC_2</text>
<text x="46.4" y="77.5">IO_MISC_4</text>
<text x="46.4" y="74.9">IO_MISC_3</text>
</g>
<g font-size="1.8" fill="#0000c2">
<text x="132.1" y="39.8">Select logic levels</text>
<text x="132.1" y="41.9">for UART &amp; digital IO</text>
<text x="77.5" y="50.8">or PESD3V3U1UA</text>
<text x="145.4" y="81.1">5V UART LEVEL: place 18k/10k resistors</text>
<text x="145.4" y="83.2">3V3 UART LEVEL: place only 1k series resistor</text>
<text x="60.3" y="185.6">NMOS: Si2312</text>
<text x="60.3" y="187.6">Vds_max = 20V</text>
<text x="60.3" y="189.7">Id (@Ugs=2.5V) = 4.6A</text>
<text x="60.3" y="191.8">Ugs_th_max = 0.85V</text>
<text x="208.9" y="194.3">21.10.2020</text>
<text x="268" y="194.3">2.0</text>
</g>
</svg>
